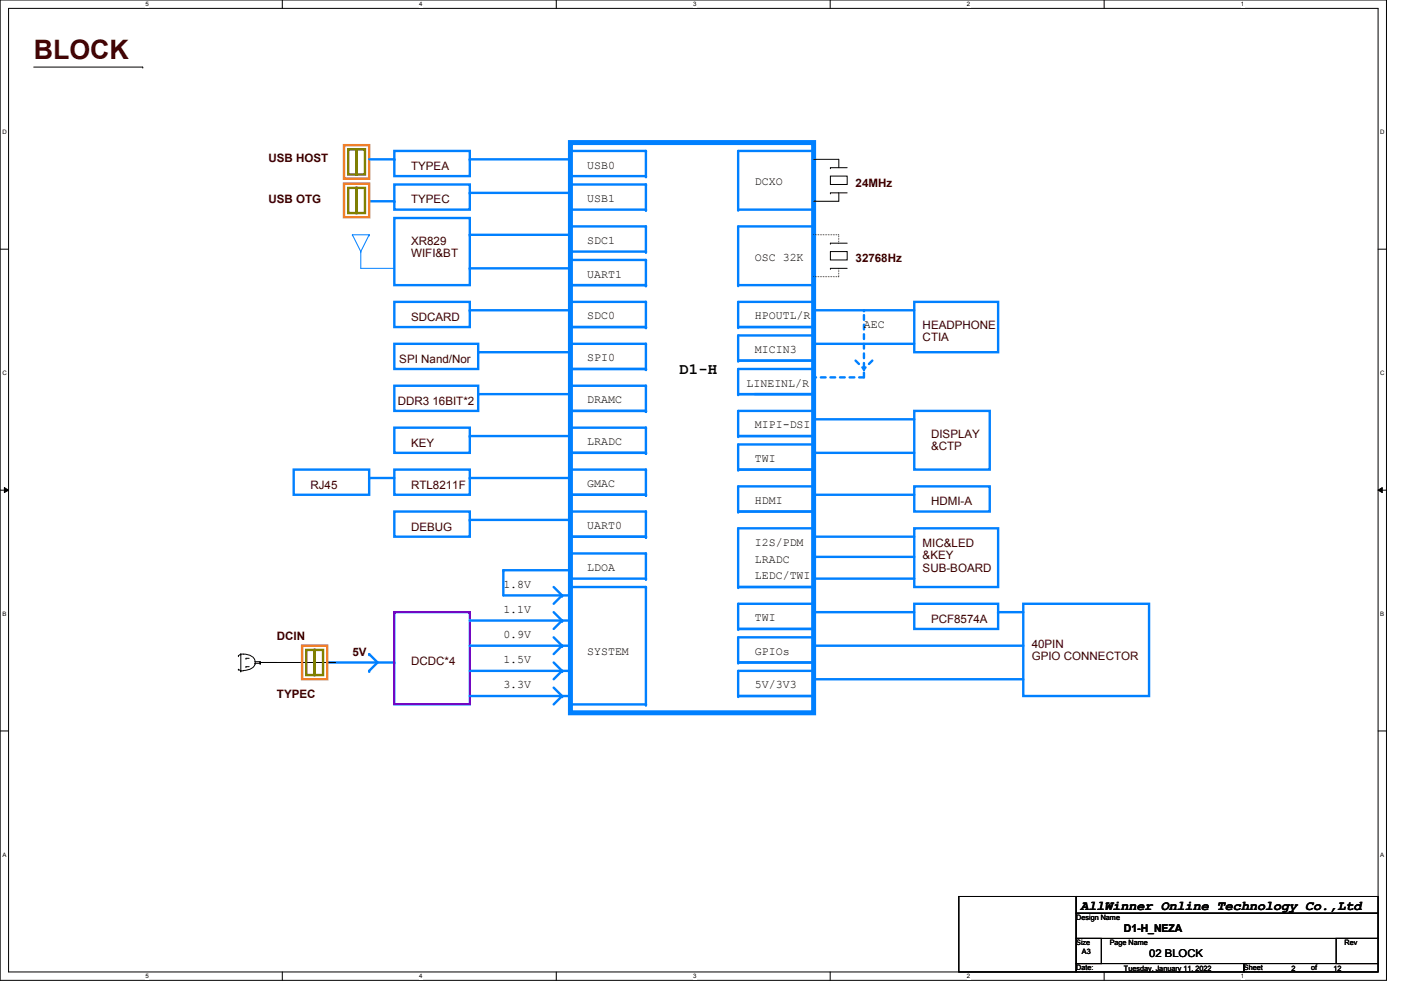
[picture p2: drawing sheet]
<svg xmlns="http://www.w3.org/2000/svg" width="297mm" height="210mm" viewBox="0 0 297 210" stroke-linecap="round" stroke-linejoin="round" font-family="sans-serif">
<path d="M0 0h294v207.9h-294zM1.8 1.8h290.4v204.3h-290.4z" fill="none" stroke="#000" stroke-width=".21"/>
<g fill="#fff">
<path d="M30.8 .2h.7v1.4h-.7z"/>
<path d="M30.8 206.2h.7v1.4h-.7z"/>
</g>
<path d="M59.9 0v1.8M59.9 206.1v1.8" fill="none" stroke="#000" stroke-width=".21"/>
<g fill="#fff">
<path d="M88.9 .2h.6v1.4h-.6z"/>
<path d="M88.9 206.2h.6v1.4h-.6z"/>
</g>
<path d="M117.9 0v1.8M117.9 206.1v1.8" fill="none" stroke="#000" stroke-width=".21"/>
<g fill="#fff">
<path d="M146.9 .2h.7v1.4h-.7z"/>
<path d="M146.9 206.2h.7v1.4h-.7z"/>
</g>
<path d="M176 0v1.8M176 206.1v1.8" fill="none" stroke="#000" stroke-width=".21"/>
<g fill="#fff">
<path d="M205 .2h.7v1.4h-.7z"/>
<path d="M205 206.2h.7v1.4h-.7z"/>
</g>
<path d="M234.1 0v1.8M234.1 206.1v1.8" fill="none" stroke="#000" stroke-width=".21"/>
<g fill="#fff">
<path d="M263.1 .2h.7v1.4h-.7z"/>
<path d="M263.1 206.2h.7v1.4h-.7z"/>
<path d="M.5 27.3h.9v1.4h-.9z"/>
<path d="M292.6 27.3h.9v1.4h-.9z"/>
<path d="M.5 78.4h.9v1.4h-.9z"/>
<path d="M292.6 78.4h.9v1.4h-.9z"/>
</g>
<path d="M0 52.8h1.8M292.2 52.8h1.8" fill="none" stroke="#000" stroke-width=".21"/>
<g fill="#fff">
<path d="M.5 129.5h.8v1.4h-.8z"/>
<path d="M292.6 129.5h.9v1.4h-.9z"/>
</g>
<path d="M0 103.9h1.8M.9 103.4l.9 .5-.9 .5zM292.2 103.9l.9-.5v1zM292.2 103.9h1.8" fill="none" stroke="#000" stroke-width=".21"/>
<path d="M.9 103.4l.9 .5-.9 .5zM292.2 103.9l.9-.5v1z" fill="#000"/>
<g fill="#fff">
<path d="M.5 180.5h.8v1.4h-.8z"/>
<path d="M292.6 180.5h.9v1.4h-.9z"/>
</g>
<path d="M7.2 14.2h23.1M30.3 14.2h.1M0 155h1.8M292.2 155h1.8" fill="none" stroke="#000" stroke-width=".21"/>
<path d="M120.9 117.3h16" fill="none" stroke="#0080ff" stroke-width=".51"/>
<circle cx="136.9" cy="117.3" r=".25" fill="#0080ff"/>
<path d="M120.9 30.2h51.6v120.9h-51.6z" fill="none" stroke="#0080ff" stroke-width="1.1"/>
<path d="M120.9 60.5h16" fill="none" stroke="#0080ff" stroke-width=".51"/>
<circle cx="136.9" cy="60.5" r=".25" fill="#0080ff"/>
<path d="M120.9 37.3h16" fill="none" stroke="#0080ff" stroke-width=".51"/>
<circle cx="136.9" cy="37.3" r=".25" fill="#0080ff"/>
<path d="M120.9 104.9v30.2" fill="none" stroke="#0080ff" stroke-width=".51"/>
<circle cx="120.9" cy="135.1" r=".25" fill="#0080ff"/>
<path d="M120.9 39.1h16" fill="none" stroke="#0080ff" stroke-width=".51"/>
<circle cx="136.9" cy="39.1" r=".25" fill="#0080ff"/>
<path d="M160.1 83.6h12.4" fill="none" stroke="#0080ff" stroke-width=".51"/>
<circle cx="172.5" cy="83.6" r=".25" fill="#0080ff"/>
<path d="M120.9 122.7h16" fill="none" stroke="#0080ff" stroke-width=".51"/>
<circle cx="136.9" cy="122.7" r=".25" fill="#0080ff"/>
<path d="M69.4 140.5h14.2" fill="none" stroke="#0080ff" stroke-width=".51"/>
<circle cx="83.6" cy="140.5" r=".25" fill="#0080ff"/>
<g fill="none" stroke="#000" stroke-width=".21">
<path d="M50.5 139h.1M51.1 138.7a2.97 2.97 0 0 1 2.9 1.1v.5M51.1 138.7h.1M51.1 138.7v3.5M51.1 138.7l-.6 .3M52.2 139.6h.1M52.2 139.6h.6M50.5 141.9h.1M50.5 141.9l.6 .3M51.1 142.2h.1M51.1 142.2h.5M52.2 141.4h.1"/>
<path d="M52.2 141.4h.6M54 140.6v.1a1.68 1.68 0 0 1-1.8 1.4l-.6 .1M54.1 140.3h.1M54.1 140.6h.1M54.1 140.3h1.1v.3M54.1 140.6h1.1M55.2 140.5h.1M55.2 140.6h.1M55.2 140.5h16"/>
</g>
<path d="M83.6 129.8h16v19.6h-16z" fill="none" stroke="#8000ff" stroke-width=".51"/>
<path d="M99.6 131.6h21.3" fill="none" stroke="#0080ff" stroke-width=".51"/>
<circle cx="120.9" cy="131.6" r=".25" fill="#0080ff"/>
<path d="M66.7 137.8v5.3" fill="none" stroke="#000" stroke-width=".51"/>
<circle cx="66.7" cy="137.8" r=".25" fill="#000"/>
<path d="M64.9 137.8h1.8v5.3h-1.8zM66.7 137.8h1.8v5.3h-1.8z" fill="none" stroke="#808000" stroke-width=".51"/>
<path d="M64 136.9h5.4v7.1h-5.4z" fill="none" stroke="#ff8000" stroke-width=".51"/>
<path d="M117.4 124.5l1.8 1.7" fill="none" stroke="#0080ff" stroke-width=".51"/>
<circle cx="119.2" cy="126.2" r=".25" fill="#0080ff"/>
<path d="M119.2 126.2l-1.8 1.8" fill="none" stroke="#0080ff" stroke-width=".51"/>
<circle cx="119.2" cy="126.2" r=".25" fill="#0080ff"/>
<path d="M106.7 126.2h14.2" fill="none" stroke="#0080ff" stroke-width=".51"/>
<circle cx="120.9" cy="126.2" r=".25" fill="#0080ff"/>
<path d="M99.6 136.9h21.3" fill="none" stroke="#0080ff" stroke-width=".51"/>
<circle cx="120.9" cy="136.9" r=".25" fill="#0080ff"/>
<path d="M106.7 120.9v5.3" fill="none" stroke="#0080ff" stroke-width=".51"/>
<circle cx="106.7" cy="120.9" r=".25" fill="#0080ff"/>
<path d="M117.4 135.1l1.8 1.8" fill="none" stroke="#0080ff" stroke-width=".51"/>
<circle cx="119.2" cy="136.9" r=".25" fill="#0080ff"/>
<path d="M119.2 136.9l-1.8 1.8" fill="none" stroke="#0080ff" stroke-width=".51"/>
<circle cx="119.2" cy="136.9" r=".25" fill="#0080ff"/>
<path d="M117.4 129.8l1.8 1.8" fill="none" stroke="#0080ff" stroke-width=".51"/>
<circle cx="119.2" cy="131.6" r=".25" fill="#0080ff"/>
<path d="M119.2 131.6l-1.8 1.7" fill="none" stroke="#0080ff" stroke-width=".51"/>
<circle cx="119.2" cy="131.6" r=".25" fill="#0080ff"/>
<path d="M106.7 120.9h14.2" fill="none" stroke="#0080ff" stroke-width=".51"/>
<circle cx="120.9" cy="120.9" r=".25" fill="#0080ff"/>
<path d="M78.3 42.7h5.3" fill="none" stroke="#0080ff" stroke-width=".51"/>
<circle cx="83.6" cy="42.7" r=".25" fill="#0080ff"/>
<path d="M78.3 33.8h5.3M83.6 39.1h16v5.3h-16zM83.6 32h16v5.3h-16z" fill="none" stroke="#0080ff" stroke-width=".51"/>
<path d="M75.6 31.7v5.3" fill="none" stroke="#000" stroke-width=".51"/>
<circle cx="75.6" cy="31.7" r=".25" fill="#000"/>
<path d="M73.8 31.7h1.8v5.3h-1.8zM75.6 31.7h1.8v5.3h-1.8z" fill="none" stroke="#808000" stroke-width=".51"/>
<path d="M72.9 30.8h5.4v7.1h-5.4z" fill="none" stroke="#ff8000" stroke-width=".51"/>
<circle cx="83.6" cy="33.8" r=".25" fill="#0080ff"/>
<path d="M183.2 80h-10.7" fill="none" stroke="#0080ff" stroke-width=".51" stroke-dasharray="1 1"/>
<circle cx="172.5" cy="80" r=".25" fill="#0080ff" stroke-dasharray="1 1"/>
<path d="M74.7 49.8h.1M74.7 49.8l1.8 3.5M76.5 53.3h.1M76.5 53.3v3.6h7.1M78.3 49.8h.1M78.3 49.8l-1.8 3.5M83.6 56.9h.1" fill="none" stroke="#0080ff" stroke-width=".21"/>
<path d="M120.9 32h16M83.6 46.2h16v14.3h-16z" fill="none" stroke="#0080ff" stroke-width=".51"/>
<circle cx="136.9" cy="32" r=".25" fill="#0080ff"/>
<path d="M136.9 32v5.3" fill="none" stroke="#0080ff" stroke-width=".51"/>
<circle cx="136.9" cy="37.3" r=".25" fill="#0080ff"/>
<path d="M120.9 44.4h16" fill="none" stroke="#0080ff" stroke-width=".51"/>
<circle cx="136.9" cy="44.4" r=".25" fill="#0080ff"/>
<path d="M136.9 39.1v5.3" fill="none" stroke="#0080ff" stroke-width=".51"/>
<circle cx="136.9" cy="44.4" r=".25" fill="#0080ff"/>
<path d="M120.9 48h16" fill="none" stroke="#0080ff" stroke-width=".51"/>
<circle cx="136.9" cy="48" r=".25" fill="#0080ff"/>
<path d="M136.9 48v5.3" fill="none" stroke="#0080ff" stroke-width=".51"/>
<circle cx="136.9" cy="53.3" r=".25" fill="#0080ff"/>
<path d="M120.9 53.3h16" fill="none" stroke="#0080ff" stroke-width=".51"/>
<circle cx="136.9" cy="53.3" r=".25" fill="#0080ff"/>
<path d="M120.9 60.5h16" fill="none" stroke="#0080ff" stroke-width=".51"/>
<circle cx="136.9" cy="60.5" r=".25" fill="#0080ff"/>
<path d="M136.9 55.1v5.4" fill="none" stroke="#0080ff" stroke-width=".51"/>
<circle cx="136.9" cy="60.5" r=".25" fill="#0080ff"/>
<path d="M120.9 55.1h16" fill="none" stroke="#0080ff" stroke-width=".51"/>
<circle cx="136.9" cy="55.1" r=".25" fill="#0080ff"/>
<path d="M83.6 64h16v5.3h-16zM120.9 69.3h16" fill="none" stroke="#0080ff" stroke-width=".51"/>
<circle cx="136.9" cy="69.3" r=".25" fill="#0080ff"/>
<path d="M120.9 69.3h16" fill="none" stroke="#0080ff" stroke-width=".51"/>
<circle cx="136.9" cy="69.3" r=".25" fill="#0080ff"/>
<path d="M136.9 64v5.3" fill="none" stroke="#0080ff" stroke-width=".51"/>
<circle cx="136.9" cy="69.3" r=".25" fill="#0080ff"/>
<path d="M120.9 64h16" fill="none" stroke="#0080ff" stroke-width=".51"/>
<circle cx="136.9" cy="64" r=".25" fill="#0080ff"/>
<path d="M120.9 78.2h16" fill="none" stroke="#0080ff" stroke-width=".51"/>
<circle cx="136.9" cy="78.2" r=".25" fill="#0080ff"/>
<path d="M120.9 78.2h16" fill="none" stroke="#0080ff" stroke-width=".51"/>
<circle cx="136.9" cy="78.2" r=".25" fill="#0080ff"/>
<path d="M136.9 72.9v5.3" fill="none" stroke="#0080ff" stroke-width=".51"/>
<circle cx="136.9" cy="78.2" r=".25" fill="#0080ff"/>
<path d="M120.9 72.9h16" fill="none" stroke="#0080ff" stroke-width=".51"/>
<circle cx="136.9" cy="72.9" r=".25" fill="#0080ff"/>
<path d="M83.6 72.9h17.8v5.3h-17.8zM120.9 87.1h16" fill="none" stroke="#0080ff" stroke-width=".51"/>
<circle cx="136.9" cy="87.1" r=".25" fill="#0080ff"/>
<path d="M120.9 87.1h16" fill="none" stroke="#0080ff" stroke-width=".51"/>
<circle cx="136.9" cy="87.1" r=".25" fill="#0080ff"/>
<path d="M136.9 81.8v5.3" fill="none" stroke="#0080ff" stroke-width=".51"/>
<circle cx="136.9" cy="87.1" r=".25" fill="#0080ff"/>
<path d="M120.9 81.8h16" fill="none" stroke="#0080ff" stroke-width=".51"/>
<circle cx="136.9" cy="81.8" r=".25" fill="#0080ff"/>
<path d="M83.6 81.8h17.8v5.3h-17.8zM99.6 142.2h21.3" fill="none" stroke="#0080ff" stroke-width=".51"/>
<circle cx="120.9" cy="142.2" r=".25" fill="#0080ff"/>
<path d="M119.2 142.2l-1.8 1.8" fill="none" stroke="#0080ff" stroke-width=".51"/>
<circle cx="119.2" cy="142.2" r=".25" fill="#0080ff"/>
<path d="M117.4 140.5l1.8 1.7" fill="none" stroke="#0080ff" stroke-width=".51"/>
<circle cx="119.2" cy="142.2" r=".25" fill="#0080ff"/>
<path d="M99.6 147.6h21.3" fill="none" stroke="#0080ff" stroke-width=".51"/>
<circle cx="120.9" cy="147.6" r=".25" fill="#0080ff"/>
<path d="M119.2 147.6l-1.8 1.8" fill="none" stroke="#0080ff" stroke-width=".51"/>
<circle cx="119.2" cy="147.6" r=".25" fill="#0080ff"/>
<path d="M117.4 145.8l1.8 1.8" fill="none" stroke="#0080ff" stroke-width=".51"/>
<circle cx="119.2" cy="147.6" r=".25" fill="#0080ff"/>
<path d="M136.9 117.3v5.4" fill="none" stroke="#0080ff" stroke-width=".51"/>
<circle cx="136.9" cy="122.7" r=".25" fill="#0080ff"/>
<path d="M120.9 124.5h16" fill="none" stroke="#0080ff" stroke-width=".51"/>
<circle cx="136.9" cy="124.5" r=".25" fill="#0080ff"/>
<path d="M120.9 149.4h16" fill="none" stroke="#0080ff" stroke-width=".51"/>
<circle cx="136.9" cy="149.4" r=".25" fill="#0080ff"/>
<path d="M136.9 124.5v24.9" fill="none" stroke="#0080ff" stroke-width=".51"/>
<circle cx="136.9" cy="149.4" r=".25" fill="#0080ff"/>
<path d="M120.9 96h16" fill="none" stroke="#0080ff" stroke-width=".51"/>
<circle cx="136.9" cy="96" r=".25" fill="#0080ff"/>
<path d="M120.9 96h16" fill="none" stroke="#0080ff" stroke-width=".51"/>
<circle cx="136.9" cy="96" r=".25" fill="#0080ff"/>
<path d="M136.9 90.7v5.3" fill="none" stroke="#0080ff" stroke-width=".51"/>
<circle cx="136.9" cy="96" r=".25" fill="#0080ff"/>
<path d="M120.9 90.7h16" fill="none" stroke="#0080ff" stroke-width=".51"/>
<circle cx="136.9" cy="90.7" r=".25" fill="#0080ff"/>
<path d="M156.5 44.4h16M83.6 90.7h16v5.3h-16z" fill="none" stroke="#0080ff" stroke-width=".51"/>
<path d="M176.1 37.3h3.5v1.8h-3.5zM176.1 35.6h.1M176.1 35.6h3.5M176.1 53.3h3.5v1.8h-3.5zM176.1 40.9h.1M176.1 51.6h.1M176.1 56.9h.1M176.1 40.9h3.5M176.1 51.6h3.5M176.1 56.9h3.5M177.8 40.9v1.8h-5.3" fill="none" stroke="#000" stroke-width=".21"/>
<path d="M172.5 49.8h5.3M177.8 51.6v-1.8" fill="none" stroke="#000" stroke-width=".21" stroke-dasharray="0 .3"/>
<circle cx="172.5" cy="44.4" r=".25" fill="#0080ff"/>
<path d="M156.5 32h16" fill="none" stroke="#0080ff" stroke-width=".51"/>
<circle cx="172.5" cy="32" r=".25" fill="#0080ff"/>
<path d="M156.5 32v12.4" fill="none" stroke="#0080ff" stroke-width=".51"/>
<circle cx="156.5" cy="44.4" r=".25" fill="#0080ff"/>
<path d="M172.5 33.8h5.3v1.8" fill="none" stroke="#000" stroke-width=".21"/>
<path d="M156.5 60.5h16" fill="none" stroke="#0080ff" stroke-width=".51"/>
<circle cx="172.5" cy="60.5" r=".25" fill="#0080ff"/>
<path d="M156.5 48v12.5" fill="none" stroke="#0080ff" stroke-width=".51"/>
<circle cx="156.5" cy="60.5" r=".25" fill="#0080ff"/>
<path d="M156.5 48h16" fill="none" stroke="#0080ff" stroke-width=".51"/>
<circle cx="172.5" cy="48" r=".25" fill="#0080ff"/>
<path d="M172.5 58.7h5.3M177.8 58.7v-1.8" fill="none" stroke="#000" stroke-width=".21" stroke-dasharray="0 .3"/>
<path d="M99.6 33.8h21.3M193.8 64h17.8v10.7h-17.8z" fill="none" stroke="#0080ff" stroke-width=".51"/>
<circle cx="99.6" cy="33.8" r=".25" fill="#0080ff"/>
<path d="M99.6 40.9h21.3" fill="none" stroke="#0080ff" stroke-width=".51"/>
<circle cx="99.6" cy="40.9" r=".25" fill="#0080ff"/>
<path d="M99.6 49.8h21.3" fill="none" stroke="#0080ff" stroke-width=".51"/>
<circle cx="99.6" cy="49.8" r=".25" fill="#0080ff"/>
<path d="M99.6 56.9h21.3" fill="none" stroke="#0080ff" stroke-width=".51"/>
<circle cx="99.6" cy="56.9" r=".25" fill="#0080ff"/>
<path d="M99.6 65.8h21.3" fill="none" stroke="#0080ff" stroke-width=".51"/>
<circle cx="99.6" cy="65.8" r=".25" fill="#0080ff"/>
<path d="M101.4 74.7h19.5" fill="none" stroke="#0080ff" stroke-width=".51"/>
<circle cx="101.4" cy="74.7" r=".25" fill="#0080ff"/>
<path d="M101.4 83.6h19.5" fill="none" stroke="#0080ff" stroke-width=".51"/>
<circle cx="101.4" cy="83.6" r=".25" fill="#0080ff"/>
<path d="M99.6 92.5h21.3" fill="none" stroke="#0080ff" stroke-width=".51"/>
<circle cx="99.6" cy="92.5" r=".25" fill="#0080ff"/>
<path d="M78.3 138.7l1.7 1.8" fill="none" stroke="#0080ff" stroke-width=".51"/>
<circle cx="78.3" cy="138.7" r=".25" fill="#0080ff"/>
<path d="M80 140.5l-1.7 1.7" fill="none" stroke="#0080ff" stroke-width=".51"/>
<circle cx="78.3" cy="142.2" r=".25" fill="#0080ff"/>
<path d="M156.5 69.3h16" fill="none" stroke="#0080ff" stroke-width=".51"/>
<circle cx="172.5" cy="69.3" r=".25" fill="#0080ff"/>
<path d="M156.5 64h16" fill="none" stroke="#0080ff" stroke-width=".51"/>
<circle cx="172.5" cy="64" r=".25" fill="#0080ff"/>
<path d="M156.5 69.3h16" fill="none" stroke="#0080ff" stroke-width=".51"/>
<circle cx="172.5" cy="69.3" r=".25" fill="#0080ff"/>
<path d="M156.5 64v5.3" fill="none" stroke="#0080ff" stroke-width=".51"/>
<circle cx="156.5" cy="69.3" r=".25" fill="#0080ff"/>
<path d="M156.5 76.5h16" fill="none" stroke="#0080ff" stroke-width=".51"/>
<circle cx="172.5" cy="76.5" r=".25" fill="#0080ff"/>
<path d="M156.5 76.5h16" fill="none" stroke="#0080ff" stroke-width=".51"/>
<circle cx="172.5" cy="76.5" r=".25" fill="#0080ff"/>
<path d="M156.5 71.1h16" fill="none" stroke="#0080ff" stroke-width=".51"/>
<circle cx="172.5" cy="71.1" r=".25" fill="#0080ff"/>
<path d="M156.5 71.1v5.4" fill="none" stroke="#0080ff" stroke-width=".51"/>
<circle cx="156.5" cy="76.5" r=".25" fill="#0080ff"/>
<path d="M172.5 65.8h21.3" fill="none" stroke="#0080ff" stroke-width=".51"/>
<circle cx="172.5" cy="65.8" r=".25" fill="#0080ff"/>
<path d="M172.5 72.9h21.3" fill="none" stroke="#0080ff" stroke-width=".51"/>
<circle cx="172.5" cy="72.9" r=".25" fill="#0080ff"/>
<path d="M156.5 78.2h16" fill="none" stroke="#0080ff" stroke-width=".51"/>
<circle cx="172.5" cy="78.2" r=".25" fill="#0080ff"/>
<path d="M156.5 78.2v5.4" fill="none" stroke="#0080ff" stroke-width=".51"/>
<circle cx="156.5" cy="83.6" r=".25" fill="#0080ff"/>
<path d="M156.5 83.6h16" fill="none" stroke="#0080ff" stroke-width=".51"/>
<circle cx="172.5" cy="83.6" r=".25" fill="#0080ff"/>
<path d="M156.5 83.6h16" fill="none" stroke="#0080ff" stroke-width=".51"/>
<circle cx="172.5" cy="83.6" r=".25" fill="#0080ff"/>
<path d="M183.2 80v-14.2" fill="none" stroke="#0080ff" stroke-width=".51" stroke-dasharray="1 1"/>
<circle cx="183.2" cy="65.8" r=".25" fill="#0080ff" stroke-dasharray="1 1"/>
<path d="M181.4 76.5l1.8 1.7" fill="none" stroke="#0080ff" stroke-width=".51" stroke-dasharray="1 1"/>
<circle cx="183.2" cy="78.2" r=".25" fill="#0080ff" stroke-dasharray="1 1"/>
<path d="M185 76.5l-1.8 1.7" fill="none" stroke="#0080ff" stroke-width=".51" stroke-dasharray="1 1"/>
<circle cx="183.2" cy="78.2" r=".25" fill="#0080ff" stroke-dasharray="1 1"/>
<path d="M120.9 104.9h16" fill="none" stroke="#0080ff" stroke-width=".51"/>
<circle cx="136.9" cy="104.9" r=".25" fill="#0080ff"/>
<path d="M120.9 104.9h16" fill="none" stroke="#0080ff" stroke-width=".51"/>
<circle cx="136.9" cy="104.9" r=".25" fill="#0080ff"/>
<path d="M120.9 99.6h16" fill="none" stroke="#0080ff" stroke-width=".51"/>
<circle cx="136.9" cy="99.6" r=".25" fill="#0080ff"/>
<path d="M136.9 99.6v5.3" fill="none" stroke="#0080ff" stroke-width=".51"/>
<circle cx="136.9" cy="104.9" r=".25" fill="#0080ff"/>
<path d="M156.5 92.5h16" fill="none" stroke="#0080ff" stroke-width=".51"/>
<circle cx="172.5" cy="92.5" r=".25" fill="#0080ff"/>
<path d="M156.5 92.5h16" fill="none" stroke="#0080ff" stroke-width=".51"/>
<circle cx="172.5" cy="92.5" r=".25" fill="#0080ff"/>
<path d="M156.5 87.1h16" fill="none" stroke="#0080ff" stroke-width=".51"/>
<circle cx="172.5" cy="87.1" r=".25" fill="#0080ff"/>
<path d="M156.5 87.1v5.4" fill="none" stroke="#0080ff" stroke-width=".51"/>
<circle cx="156.5" cy="92.5" r=".25" fill="#0080ff"/>
<path d="M172.5 88.9h21.3" fill="none" stroke="#0080ff" stroke-width=".51"/>
<circle cx="172.5" cy="88.9" r=".25" fill="#0080ff"/>
<path d="M156.5 99.6h16M193.8 87.1h16v12.5h-16z" fill="none" stroke="#0080ff" stroke-width=".51"/>
<circle cx="172.5" cy="99.6" r=".25" fill="#0080ff"/>
<path d="M156.5 99.6h16" fill="none" stroke="#0080ff" stroke-width=".51"/>
<circle cx="172.5" cy="99.6" r=".25" fill="#0080ff"/>
<path d="M156.5 94.2v5.4" fill="none" stroke="#0080ff" stroke-width=".51"/>
<circle cx="156.5" cy="99.6" r=".25" fill="#0080ff"/>
<path d="M156.5 94.2h16" fill="none" stroke="#0080ff" stroke-width=".51"/>
<circle cx="172.5" cy="94.2" r=".25" fill="#0080ff"/>
<path d="M172.5 96h21.3" fill="none" stroke="#0080ff" stroke-width=".51"/>
<circle cx="172.5" cy="96" r=".25" fill="#0080ff"/>
<path d="M156.5 108.5h16" fill="none" stroke="#0080ff" stroke-width=".51"/>
<circle cx="172.5" cy="108.5" r=".25" fill="#0080ff"/>
<path d="M156.5 108.5h16" fill="none" stroke="#0080ff" stroke-width=".51"/>
<circle cx="172.5" cy="108.5" r=".25" fill="#0080ff"/>
<path d="M156.5 103.1h16" fill="none" stroke="#0080ff" stroke-width=".51"/>
<circle cx="172.5" cy="103.1" r=".25" fill="#0080ff"/>
<path d="M156.5 103.1v5.4" fill="none" stroke="#0080ff" stroke-width=".51"/>
<circle cx="156.5" cy="108.5" r=".25" fill="#0080ff"/>
<path d="M172.5 104.9h21.3M193.8 103.1h16v5.4h-16z" fill="none" stroke="#0080ff" stroke-width=".51"/>
<circle cx="172.5" cy="104.9" r=".25" fill="#0080ff"/>
<path d="M83.6 99.6h16v5.3h-16zM99.6 101.3h21.3" fill="none" stroke="#0080ff" stroke-width=".51"/>
<circle cx="99.6" cy="101.3" r=".25" fill="#0080ff"/>
<path d="M78.3 101.3h5.3" fill="none" stroke="#0080ff" stroke-width=".51"/>
<circle cx="78.3" cy="101.3" r=".25" fill="#0080ff"/>
<path d="M62.3 99.6h16v5.3h-16zM156.5 124.5h16" fill="none" stroke="#0080ff" stroke-width=".51"/>
<circle cx="172.5" cy="124.5" r=".25" fill="#0080ff"/>
<path d="M156.5 124.5h16" fill="none" stroke="#0080ff" stroke-width=".51"/>
<circle cx="172.5" cy="124.5" r=".25" fill="#0080ff"/>
<path d="M156.5 112v12.5" fill="none" stroke="#0080ff" stroke-width=".51"/>
<circle cx="156.5" cy="124.5" r=".25" fill="#0080ff"/>
<path d="M156.5 112h16" fill="none" stroke="#0080ff" stroke-width=".51"/>
<circle cx="172.5" cy="112" r=".25" fill="#0080ff"/>
<path d="M172.5 113.8h21.3" fill="none" stroke="#0080ff" stroke-width=".51"/>
<circle cx="172.5" cy="113.8" r=".25" fill="#0080ff"/>
<path d="M172.5 118.1h21.3" fill="none" stroke="#0080ff" stroke-width=".51"/>
<circle cx="172.5" cy="118.1" r=".25" fill="#0080ff"/>
<path d="M172.5 122.7h21.3" fill="none" stroke="#0080ff" stroke-width=".51"/>
<circle cx="172.5" cy="122.7" r=".25" fill="#0080ff"/>
<path d="M193.8 112h17.8v12.5h-17.8zM156.5 133.3h16" fill="none" stroke="#0080ff" stroke-width=".51"/>
<circle cx="172.5" cy="133.3" r=".25" fill="#0080ff"/>
<path d="M156.5 133.3h16" fill="none" stroke="#0080ff" stroke-width=".51"/>
<circle cx="172.5" cy="133.3" r=".25" fill="#0080ff"/>
<path d="M156.5 128h16" fill="none" stroke="#0080ff" stroke-width=".51"/>
<circle cx="172.5" cy="128" r=".25" fill="#0080ff"/>
<path d="M156.5 128v5.3" fill="none" stroke="#0080ff" stroke-width=".51"/>
<circle cx="156.5" cy="133.3" r=".25" fill="#0080ff"/>
<path d="M172.5 129.8h21.3" fill="none" stroke="#0080ff" stroke-width=".51"/>
<circle cx="172.5" cy="129.8" r=".25" fill="#0080ff"/>
<path d="M193.8 128h17.8v5.3h-17.8zM156.5 140.5h16" fill="none" stroke="#0080ff" stroke-width=".51"/>
<circle cx="172.5" cy="140.5" r=".25" fill="#0080ff"/>
<path d="M156.5 140.5h16" fill="none" stroke="#0080ff" stroke-width=".51"/>
<circle cx="172.5" cy="140.5" r=".25" fill="#0080ff"/>
<path d="M156.5 135.1v5.4" fill="none" stroke="#0080ff" stroke-width=".51"/>
<circle cx="156.5" cy="140.5" r=".25" fill="#0080ff"/>
<path d="M156.5 135.1h16" fill="none" stroke="#0080ff" stroke-width=".51"/>
<circle cx="172.5" cy="135.1" r=".25" fill="#0080ff"/>
<path d="M211.6 129.8h5.4M217 128h26.6v19.6h-26.6z" fill="none" stroke="#0080ff" stroke-width=".51"/>
<circle cx="211.6" cy="129.8" r=".25" fill="#0080ff"/>
<path d="M172.5 136.9h44.5" fill="none" stroke="#0080ff" stroke-width=".51"/>
<circle cx="172.5" cy="136.9" r=".25" fill="#0080ff"/>
<path d="M74.7 49.8h3.6M78.3 49.8h.1" fill="none" stroke="#0080ff" stroke-width=".21"/>
<path d="M120.9 113.8h16" fill="none" stroke="#0080ff" stroke-width=".51"/>
<circle cx="136.9" cy="113.8" r=".25" fill="#0080ff"/>
<path d="M120.9 113.8h16" fill="none" stroke="#0080ff" stroke-width=".51"/>
<circle cx="136.9" cy="113.8" r=".25" fill="#0080ff"/>
<path d="M136.9 108.5v5.3" fill="none" stroke="#0080ff" stroke-width=".51"/>
<circle cx="136.9" cy="113.8" r=".25" fill="#0080ff"/>
<path d="M120.9 108.5h16" fill="none" stroke="#0080ff" stroke-width=".51"/>
<circle cx="136.9" cy="108.5" r=".25" fill="#0080ff"/>
<path d="M99.6 110.2h21.3" fill="none" stroke="#0080ff" stroke-width=".51"/>
<circle cx="99.6" cy="110.2" r=".25" fill="#0080ff"/>
<path d="M83.6 108.5h16v5.3h-16zM156.5 147.6h16" fill="none" stroke="#0080ff" stroke-width=".51"/>
<circle cx="172.5" cy="147.6" r=".25" fill="#0080ff"/>
<path d="M156.5 147.6h16" fill="none" stroke="#0080ff" stroke-width=".51"/>
<circle cx="172.5" cy="147.6" r=".25" fill="#0080ff"/>
<path d="M156.5 142.2v5.4" fill="none" stroke="#0080ff" stroke-width=".51"/>
<circle cx="156.5" cy="147.6" r=".25" fill="#0080ff"/>
<path d="M156.5 142.2h16" fill="none" stroke="#0080ff" stroke-width=".51"/>
<circle cx="172.5" cy="142.2" r=".25" fill="#0080ff"/>
<path d="M172.5 144h44.5" fill="none" stroke="#0080ff" stroke-width=".51"/>
<circle cx="172.5" cy="144" r=".25" fill="#0080ff"/>
<path d="M75.6 39.8v5.4" fill="none" stroke="#000" stroke-width=".51"/>
<circle cx="75.6" cy="39.8" r=".25" fill="#000"/>
<path d="M73.8 39.8h1.8v5.4h-1.8zM75.6 39.8h1.8v5.4h-1.8z" fill="none" stroke="#808000" stroke-width=".51"/>
<path d="M72.9 38.9h5.4v7.2h-5.4z" fill="none" stroke="#ff8000" stroke-width=".51"/>
<path d="M203.3 190.1h24.9v16h-24.9zM228.2 190.1h64v3.5h-64zM228.2 193.6h64v5.4h-64zM228.2 199h5.3v5.3h-5.3zM283.3 199h8.9v5.3h-8.9zM228.2 204.3h35.5v1.8h-35.5zM263.7 204.3h28.5v1.8h-28.5z" fill="none" stroke="#000" stroke-width=".21"/>
<text font-size="5.7" fill="#400000" x="7.2" y="12.4">BLOCK</text>
<text font-size="3.3" x="144.1" y="79.2">D1-H</text>
<text font-size="2.8" x="229.1" y="193">AllWinner Online Technology Co.,Ltd</text>
<g font-size="2.5" fill="#400000">
<text x="56.9" y="34.2">USB HOST</text>
<text x="87.2" y="36">TYPEA</text>
<text x="181.4" y="39.6">24MHz</text>
<text x="56.9" y="43.1">USB OTG</text>
<text x="87.2" y="43.1">TYPEC</text>
<text x="87.2" y="52">XR829</text>
<text x="87.2" y="54.6">WIFI&amp;BT</text>
<text x="181.4" y="55.6">32768Hz</text>
<text x="87.2" y="68">SDCARD</text>
<text x="195.6" y="69.8">HEADPHONE</text>
<text x="84.7" y="76.9">SPI Nand/Nor</text>
<text x="195.6" y="72.3">CTIA</text>
<text x="84.3" y="85.8">DDR3 16BIT*2</text>
<text x="87.2" y="94.7">KEY</text>
<text x="197.4" y="92.9">DISPLAY</text>
<text x="197.4" y="95.5">&amp;CTP</text>
<text x="65.8" y="103.6">RJ45</text>
<text x="87.2" y="103.6">RTL8211F</text>
<text x="197.4" y="107.1">HDMI-A</text>
<text x="87.2" y="112.5">DEBUG</text>
<text x="195.6" y="116">MIC&amp;LED</text>
<text x="195.6" y="118.6">&amp;KEY</text>
<text x="195.6" y="121.4">SUB-BOARD</text>
<text x="58.7" y="135.6">DCIN</text>
<text x="197.4" y="132">PCF8574A</text>
<text x="218.7" y="137.4">40PIN</text>
<text x="74.7" y="139.1">5V</text>
<text x="87.2" y="140.9">DCDC*4</text>
<text x="218.7" y="139.9">GPIO CONNECTOR</text>
<text x="58.7" y="148">TYPEC</text>
</g>
<g font-size="2.5">
<text x="124.5" y="35.7">USB0</text>
<text x="160.1" y="39.3">DCXO</text>
<text x="124.5" y="42.8">USB1</text>
<text x="124.5" y="51.7">SDC1</text>
<text x="124.5" y="58.8">UART1</text>
<text x="160.1" y="55.3">OSC 32K</text>
<text x="124.5" y="67.7">SDC0</text>
<text x="160.1" y="67.7">HPOUTL/R</text>
<text x="183.2" y="69.5">AEC</text>
<text x="124.5" y="76.6">SPI0</text>
<text x="160.1" y="74.8">MICIN3</text>
<text x="158.3" y="82">LINEINL/R</text>
<text x="124.5" y="85.5">DRAMC</text>
<text x="124.5" y="94.4">LRADC</text>
<text x="160.1" y="90.8">MIPI-DSI</text>
<text x="160.1" y="98">TWI</text>
<text x="124.5" y="103.3">GMAC</text>
<text x="160.1" y="106.8">HDMI</text>
<text x="124.5" y="112.2">UART0</text>
<text x="160.1" y="115.7">I2S/PDM</text>
<text x="160.1" y="119.3">LRADC</text>
<text x="106.7" y="124.6">1.8V</text>
<text x="124.5" y="121.1">LDOA</text>
<text x="160.1" y="122.9">LEDC/TWI</text>
<text x="106.7" y="130">1.1V</text>
<text x="160.1" y="131.7">TWI</text>
<text x="106.7" y="135.3">0.9V</text>
<text x="106.7" y="140.6">1.5V</text>
<text x="124.5" y="138.9">SYSTEM</text>
<text x="160.1" y="138.9">GPIOs</text>
<text x="106.7" y="146">3.3V</text>
<text x="160.1" y="146">5V/3V3</text>
</g>
<g font-size="2.3">
<text x="238.3" y="197.7">D1-H_NEZA</text>
<text x="243.6" y="203">02 BLOCK</text>
</g>
<g font-size="1.6">
<text x="228.2" y="195.1">Design Name</text>
<text x="228.2" y="200.4">Size</text>
<text x="229.4" y="202.4">A3</text>
<text x="235.3" y="200.4">Page Name</text>
<text x="285.1" y="200.4">Rev</text>
<text x="228.2" y="205.7">Date:</text>
<text x="238.3" y="205.9">Tuesday, January 11, 2022</text>
<text x="263.7" y="205.7">Sheet</text>
<text x="273.9" y="205.9">2</text>
<text x="278" y="205.7">of</text>
<text x="282.7" y="205.9">12</text>
</g>
<g font-size="1.3">
<text x="30.8" y="1.3">5</text>
<text x="88.9" y="1.3">4</text>
<text x="146.9" y="1.3">3</text>
<text x="205" y="1.3">2</text>
<text x="263.1" y="1.3">1</text>
<text x=".5" y="28.4">D</text>
<text x="292.6" y="28.4">D</text>
<text x=".5" y="79.5">C</text>
<text x="292.6" y="79.5">C</text>
<text x=".5" y="130.6">B</text>
<text x="292.6" y="130.6">B</text>
<text x=".5" y="181.7">A</text>
<text x="292.6" y="181.7">A</text>
<text x="30.8" y="207.4">5</text>
<text x="88.9" y="207.4">4</text>
<text x="146.9" y="207.4">3</text>
<text x="205" y="207.4">2</text>
<text x="263.1" y="207.4">1</text>
</g>
</svg>
